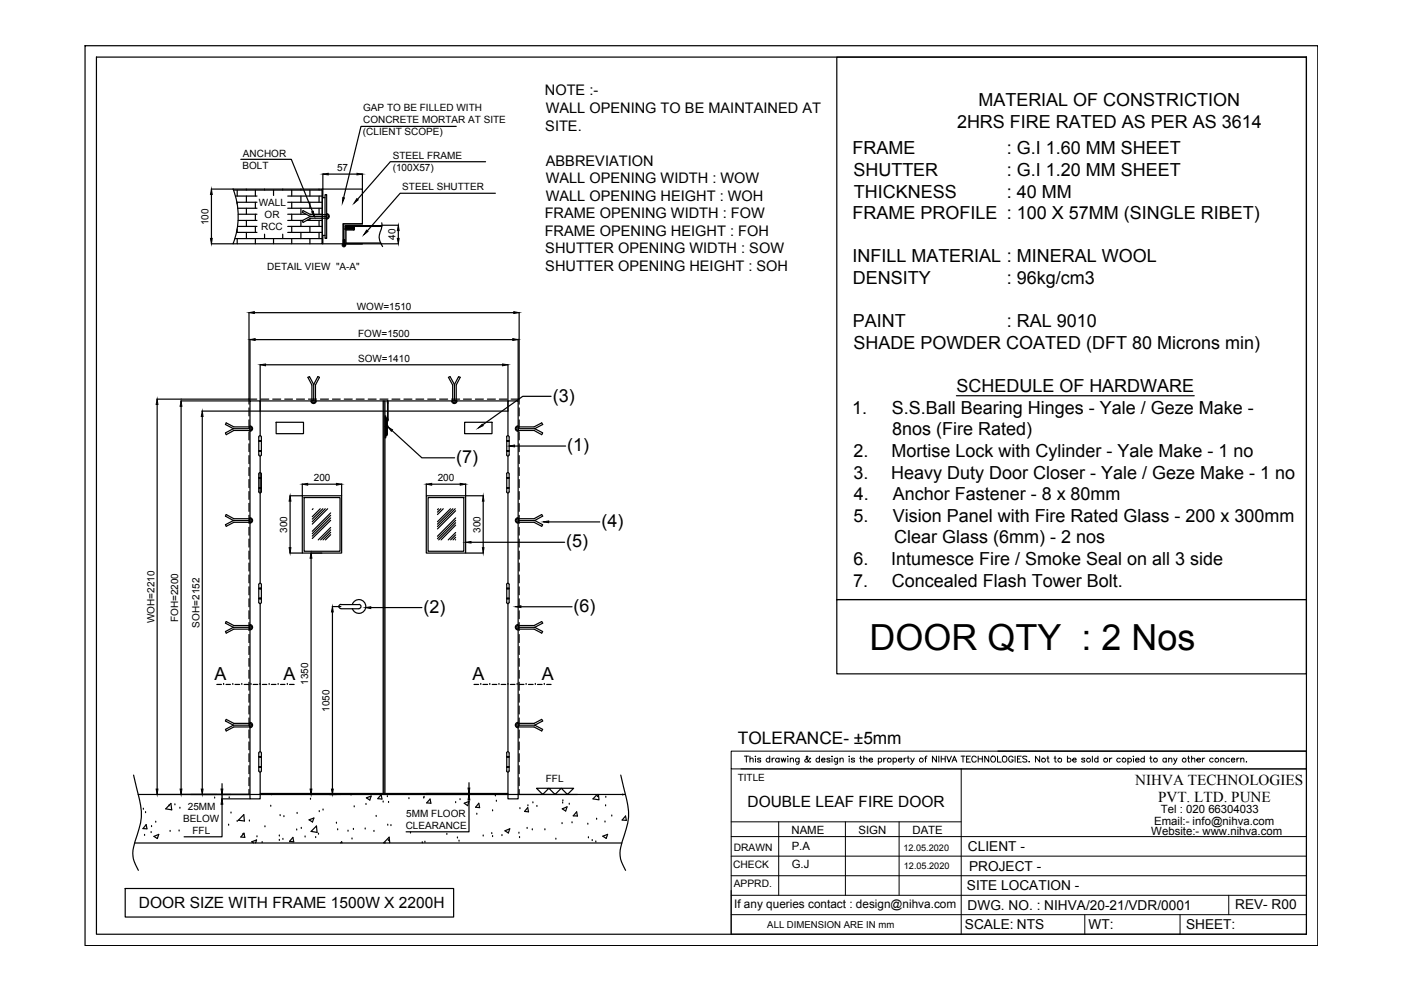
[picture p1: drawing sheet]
<svg xmlns="http://www.w3.org/2000/svg" width="297mm" height="210mm" viewBox="0 0 297 210" stroke-linecap="round" stroke-linejoin="round" font-family="sans-serif">
<!-- layer: 0 -->
<g fill="none" stroke="#000" stroke-width=".25">
<path d="M18 9.7h261.4v190.8h-261.4zM20.4 12.1h256.6v186h-256.6zM177.4 12.1h99.6v115h-99.6zM51.1 33.8h10.7l4.5 11M68.5 36.9v5h.4M69.6 36.9h6.1M76.8 36.9v3.2M96.7 26.8h-20.2l-3.6 15.1M103 34.3h-20.2l-7 7.9M44.8 40.1h4.6a16 16 0 0 1 0 11.6h-4.6M44.8 41.2v9.3M49.4 40.1h18.9v11.6h-18.9"/>
<path d="M49.5 40.3h18.8M49.8 50.6h18.5M50 41.6h4.5M50.2 49.3h4.3M50.2 42.9h4.3M50.3 40.3v1.3M50.3 42.9v.3M50.3 48.6v.7M50.3 50.6v1.1M50.4 48h4.1M50.4 44.2h4.1M50.5 45.4h4"/>
<path d="M50.5 46.7h4M52.2 40.1v.2M52.2 41.6v1.3M52.2 44.2v1.2M52.2 46.7v1.3M52.2 49.3v1.3M54.1 40.3v1.3M54.1 42.9v1.3M54.1 45.4v1.3M54.1 48v1.3M54.1 50.6v1.1M56.1 40.1v.2"/>
<path d="M56.1 49.7v.9M58 40.3v1.1M58 50.6v1.1M59.9 40.1v.2M59.9 49.7v.9M61 48h7.3M61 41.6h7.3M61 42.9h7.3M61 44.2h7.3M61 45.4h3.9M61 46.7h3.2M61 49.3h7.3"/>
<path d="M61.8 40.3v1.3M61.8 42.9v1.3M61.8 45.4v1.3M61.8 48v1.3M61.8 50.6v1.1M63.8 40.1v.2M63.8 41.6v1.3M63.8 44.2v1.2M63.8 46.7v1.3M63.8 49.3v1.3M64.3 44.7l1.6 .8h3.4v.8h-3.4l-1.6 .9-.2-.4 1.7-.9-1.7-.9zM65.1 46.7h3.2"/>
<path d="M65.7 40.3v1.3M65.7 42.9v1.3M65.7 45.8v.1M65.7 46.4v.3M65.7 48v1.3M65.7 50.6v1.1M65.7 45.4h2.6M65.8 45.9h3.5M67.6 40.1v.2M67.6 41.6v1.3M67.6 44.2v1.2M67.6 46.7v1.3"/>
<path d="M67.6 49.3v1.3M68.9 41.3h.4v9.2h-.4zM68.9 49.9h-.4v1.8M69.2 45.5a.4 .4 0 0 1 .4 .4 .4 .4 0 0 1-.4 .4M69.2 45.3a.57 .57 0 0 1 .6 .6 .57 .57 0 0 1-.6 .5M72.8 51.7v-.9h.1v.8v-.8h.3v.9M73.1 48.4l.1 .1M73.2 51.7h11.3M73.2 48v.4M73.2 48.7v3M73.2 47.8l-.1 .1M73.2 48.6l-.1 .1"/>
<path d="M73.2 47.8h7.8M73.2 48.6h1.7M73.3 48v.3M73.4 48h.1M73.4 48v.3h1.5M73.4 48.3h.1M73.4 48h7.5M73.4 48.3h1.5v.2h-1.7M73.4 48.3h1.5M74.9 48.6h.1M74.9 48.3v.3M75 48l.1 .2"/>
<path d="M75.1 48.7l-1.7 .1v2.7h7.3M75.1 48.2v.5M76.8 47.5v-7.4h-8.5v11.6h4.5M76.8 47.5h-4v4.2M80.9 47.2a2.89 2.89 0 0 1-.3 2 3 3 0 0 0 .5 3.1M81 47.8h3.5M84.5 48.9v1.6M105 41h-20.2l-6.9 7.9M52.8 66.3v19.4M53 71.9v13.1M53.9 66.3h55M54.1 72h54.6"/>
<path d="M55.2 77.3v9.9M56.3 77.3h50.3M107.7 77.3v9.9h-64.9M109.9 71.9v13.1M110.1 66.3v18.3M33.3 84.6h21.1M33.3 85.8v81.5M38.4 85h14.6M38.4 86.1v81.2M42.9 88.3v79M48 89.7l1.6 .8h3.4v.8h-3.4l-1.6 .9-.2-.4 1.7-.9-1.7-.9zM49.5 90.9h3.5"/>
<path d="M52.8 86.5v1.7M52.8 89v1.7M52.8 91.6v1.7M52.8 94.1v1.7M52.8 96.6v1.7M52.8 99.1v1.7M53 90.5a.4 .4 0 0 1 .4 .4 .4 .4 0 0 1-.4 .4M53 90.3a.57 .57 0 0 1 .6 .6 .57 .57 0 0 1-.6 .5M54.9 95.5h.5M54.9 95.7h.5M54.9 93.6h.5M54.9 93.4h.5"/>
<path d="M54.9 92.5l.4-.1 .1 .2v3.8l-.3 .3-.2-.3zM55 93.4v.2M55 95.5v.2M55.2 92.4v-7.4h-2.2v84.4h2.2v-5.7M55.2 93.4v.2M55.2 95.5v.2M55.2 96.7v27M55.2 85h52.5M55.3 84.6h1.7M57.8 84.6h1.7M58.5 89.5h5.8v2.4h-5.8zM60.4 84.6h1.6"/>
<path d="M62.9 84.6h1.7M65.3 80l.3-.2 .9 1.7 .9-1.7 .3 .2-.8 1.6v3.4h-.8v-3.4zM65.4 84.6h1.7M65.9 85a.57 .57 0 0 0 .6 .6 .57 .57 0 0 0 .6-.6M66.1 85a.4 .4 0 0 0 .4 .4 .4 .4 0 0 0 .4-.4M66.5 81.5v3.5M67.9 84.6h1.7M70.5 84.6h1.6M73 84.6h1.7M75.5 84.6h1.7M78.1 84.6h1.7M80.6 84.6h1.7"/>
<path d="M81.2 85v83.2M81.4 85v83.2M81.6 90.5v-2.3h.2v2.3v-1.9h.2v1.9M81.6 85v83.2M82 88.8l.3 .1h-.2v1.4M82.1 90.2l.2 .1v.4l-.2 .1-.1 1.3M82.1 89.2h.2h-.2M82.1 85h.2v.5h-.2zM82.2 88.9v-3.4l.1 3.4M82.2 88.9v.3M82.3 88.9v.3M83.1 91.3l6.4 5.8h6.9"/>
<path d="M83.1 84.6h1.7M85.6 84.6h1.7M88.2 84.6h1.6M90.7 84.6h1.7M93.2 84.6h1.7M95.1 80l.3-.2 1 1.7 .8-1.7 .4 .2-.9 1.6v3.4h-.7v-3.4zM95.8 85a.57 .57 0 0 0 .5 .6 .57 .57 0 0 0 .6-.6M95.8 84.6h1.7M95.9 85a.4 .4 0 0 0 .4 .4 .4 .4 0 0 0 .4-.4M96.4 81.5v3.5M98.3 84.6h1.6M98.5 89.5h5.8v2.4h-5.8z"/>
<path d="M100.8 84.6h1.7M103.3 84.6h1.7M105.9 84.6h1.6M107.4 92.6l.3-.2 .2 .2 .1 3.8-.3 .3-.3-.3M107.4 95.5h.6M107.4 95.7h.6M107.4 93.6h.6M107.4 93.4h.6M107.4 92.7v3.7M107.6 93.4v.2M107.6 95.5v.2M107.7 92.4v-7.4h2.2v84.4h-2.2v-5.7"/>
<path d="M107.7 93.4v.2M107.7 95.5v.2M107.7 96.7v3.5M107.8 93.4v.2M107.8 95.5v.2M108.4 84.6h1.7v1.1M109.1 94.6h10.8M109.8 90.5a.4 .4 0 0 0-.4 .4 .4 .4 0 0 0 .4 .4M109.8 90.3a.57 .57 0 0 0-.5 .6 .57 .57 0 0 0 .5 .5M109.9 90.5h3.3l1.7-.8 .2 .3-1.7 .9 1.7 .9-.2 .4-1.7-.9h-3.3zM109.9 90.9h3.5M110.1 86.5v1.7"/>
<path d="M110.1 89v1.7M110.1 91.6v1.7M110.1 94.1v1.7M110.1 96.6v1.7M110.1 99.1v1.7M116.8 84h-6l-8.5 6.1M202.8 83.9h50.4M48 109.1l1.6 .9h3.4v.7h-3.4l-1.6 .9-.2-.3 1.7-.9-1.7-1zM49.5 110.4h3.5M52.8 101.7v1.7M52.8 104.2v1.7M52.8 106.7v1.7"/>
<path d="M52.8 109.3v1.7M52.8 111.8v1.7M52.8 114.3v1.7M52.8 116.8v1.7M52.8 119.4v1.7M53 109.9a.4 .4 0 0 1 .4 .4 .4 .4 0 0 1-.4 .4M53 109.8a.57 .57 0 0 1 .6 .5 .57 .57 0 0 1-.6 .6M54.9 103.4h.5M54.9 103.5h.5M54.9 101.4h.5M54.9 101.3h.5M54.9 100.3l.4-.1 .1 .3v3.7l-.3 .3-.2-.2z"/>
<path d="M55 101.3v.1M55 103.4v.1M55.2 101.3v.1M55.2 103.4v.1M61.5 117.3h2.6M61.5 105.1h2.6M61.5 106.3v9.8M64.1 105.1h8.3v12.2h-8.3zM64.1 102.6v2.5M64.5 105.5h7.6v11.4h-7.6zM65.2 102.7h6.1M65.9 117.3h2.3"/>
<path d="M66 118.4v48.9M66.4 107.9l-.2 .1M67.9 107.9l-1.7 1.7M68.5 107.9l-2.3 2.2M69 107.9l-2.8 2.7M69.5 107.9l-3.3 3.2M70.1 108.8l-3.9 3.8M70.1 111.8l-2.6 2.7M70.1 109.3l-3.9 3.9M70.1 112.4l-2.1 2.1M70.1 109.8l-3.9 3.9M70.1 112.9l-1.6 1.6"/>
<path d="M70.1 110.3l-3.9 3.9M70.1 113.4l-1.1 1.1M72.4 102.6v2.5M90.4 105.1h8.3v12.2h-8.3zM90.4 102.6v2.5M90.8 105.5h7.5v11.4h-7.5zM91.5 102.7h6.1M93 107.9l-.2 .2M93.5 107.9l-.7 .7M94 107.9l-1.2 1.2M95.5 107.9l-2.7 2.7M96 107.9l-3.2 3.2"/>
<path d="M96.5 107.9l-3.7 3.7M96.6 109.8l-3.8 3.9M96.6 112.9l-1.6 1.6M96.6 110.3l-3.8 3.9M96.6 113.4l-1.1 1.1M96.6 110.8l-3.6 3.7M96.6 113.9l-.5 .6M96.6 108.3l-3.8 3.8M96.6 111.3l-3.1 3.2M96.6 114.4v.1M98.7 102.6v2.5M98.8 117.3h3.7"/>
<path d="M98.8 105.1h3.7M99.9 115h19.8M102.4 106.3v9.8M107.4 100.5l.3-.3 .2 .3 .1 3.8-.3 .2-.3-.3M107.4 103.4h.6M107.4 103.5h.6M107.4 101.4h.6M107.4 101.3h.6M107.4 100.5v3.8M107.6 101.3v.1M107.6 103.4v.1M107.7 101.3v.1"/>
<path d="M107.7 103.4v.1M107.7 104.6v19.1M107.8 101.3v.1M107.8 103.4v.1M109.8 109.9a.4 .4 0 0 0-.4 .4 .4 .4 0 0 0 .4 .4M109.8 109.8a.57 .57 0 0 0-.5 .5 .57 .57 0 0 0 .5 .6M109.9 110h3.3l1.7-.9 .2 .3-1.7 1 1.7 .9-.2 .3-1.7-.9h-3.3zM109.9 110.4h3.5M110.1 101.7v1.7M110.1 104.2v1.7M110.1 106.7v1.7M110.1 109.3v1.7"/>
<path d="M110.1 111.8v1.7M110.1 114.3v1.7M110.1 116.8v1.7M110.1 119.4v1.7M116.3 110.7h10.9M48 131.8l1.6 .8h3.4v.8h-3.4l-1.6 .8-.2-.3 1.7-.9-1.7-.9zM49.5 133h3.5M52.8 121.9v1.7M52.8 124.4v1.7M52.8 127v1.7M52.8 129.5v1.7M52.8 132v1.7"/>
<path d="M52.8 134.5v1.7M52.8 137.1v1.7M52.8 139.6v1.7M53 132.6a.4 .4 0 0 1 .4 .4 .4 .4 0 0 1-.4 .4M53 132.4a.57 .57 0 0 1 .6 .6 .57 .57 0 0 1-.6 .6M54.9 123.9l.2-.2 .3 .2M54.9 127.7l.2 .3 .3-.3M54.9 124v3.7M54.9 126.8h.5M54.9 127h.5M54.9 124.8h.5M54.9 124.7h.5"/>
<path d="M55 124.7v.1M55 126.8v.2M55.2 124.7v.1M55.2 126.8v.2M55.2 128v31.4M55.4 124v3.7M70.4 128.6h1.9M70.5 129.8v37.5M72.3 129a.42 .42 0 0 1-.5-.4 .42 .42 0 0 1 .5-.4l3.8-.1a.44 .44 0 0 1 .4 .5 .44 .44 0 0 1-.4 .4M72.3 129.1h3.8M74.7 128.1a1.46 1.46 0 0 1 2.3-.7 1.46 1.46 0 0 1 0 2.4 1.46 1.46 0 0 1-2.3-.8M78.6 128.8h10.9"/>
<path d="M107.4 123.9l.3-.2 .2 .2M107.4 127.7l.3 .3 .2-.3M107.4 126.8h.6M107.4 127h.6M107.4 124.8h.6M107.4 124.7h.6M107.4 124v3.7M107.6 124.7v.1M107.6 126.8v.2M107.7 124.7v.1M107.7 126.8v.2M107.7 128v31.4"/>
<path d="M107.8 124.7v.1M107.8 126.8v.2M108 124v3.7M109.8 132.6a.4 .4 0 0 0-.4 .4 .4 .4 0 0 0 .4 .4M109.8 132.4a.57 .57 0 0 0-.5 .6 .57 .57 0 0 0 .5 .6M109.9 132.6h3.3l1.7-.8 .2 .3-1.7 .9 1.7 .9-.2 .3-1.7-.8h-3.3zM109.9 133h3.5M110.1 121.9v1.7M110.1 124.4v1.7M110.1 127v1.7M110.1 129.5v1.7M110.1 132v1.7"/>
<path d="M110.1 134.5v1.7M110.1 137.1v1.7M110.1 139.6v1.7M110.4 128.7h10.9M177.4 127.1h99.6v15.8h-99.6zM46 145.1h.9M47.4 145.1h.1M47.9 145.1h1M48 152.5l1.6 .9h3.4v.7h-3.4l-1.6 .9-.2-.4 1.7-.8-1.7-.9zM49.4 145.1h.1M49.5 153.8h3.5M49.8 145.1h1"/>
<path d="M51.3 145.1h.1M51.8 145.1h.9M52.8 142.1v1.7M52.8 144.7v1.6M52.8 147.2v1.7M52.8 149.7v1.7M52.8 152.2v1.7M52.8 154.8v1.7M52.8 157.3v1.7M52.8 159.8v1.7M53 153.3a.4 .4 0 0 1 .4 .4 .4 .4 0 0 1-.4 .4M53 153.2a.57 .57 0 0 1 .6 .5 .57 .57 0 0 1-.6 .6"/>
<path d="M53.2 145.1h.1M53.7 145.1h1M54.9 159.7l.2-.3 .3 .3M54.9 159.7v3.7M55.1 145.1h.1M55.4 159.7v3.7M55.6 145.1h1M57.1 145.1h.1M57.5 145.1h1M59 145.1h.1M59.5 145.1h.9M60.9 145.1h.1"/>
<path d="M61.4 145.1h1M100.5 145.1h1M101.9 145.1h.1M102.4 145.1h1M103.8 145.1h.1M104.4 145.1h.9M105.8 145.1h.1M106.3 145.1h.9M107.4 159.7l.3-.3 .2 .3M107.4 159.7v3.7M107.7 145.1h.1M108 159.7v3.7"/>
<path d="M108.2 145.1h1M109.6 145.1h.1M109.8 153.3a.4 .4 0 0 0-.4 .4 .4 .4 0 0 0 .4 .4M109.8 153.2a.57 .57 0 0 0-.5 .5 .57 .57 0 0 0 .5 .6M109.9 153.4h3.3l1.7-.9 .2 .4-1.7 .9 1.7 .8-.2 .4-1.7-.9h-3.3zM109.9 153.8h3.5M110.1 142.1v1.7M110.1 144.7v1.6M110.1 147.2v1.7M110.1 149.7v1.7M110.1 152.2v1.7M110.1 154.8v1.7"/>
<path d="M110.1 157.3v1.7M110.1 159.8v1.7M110.1 145.1h1M111.5 145.1h.1M112.1 145.1h.9M113.5 145.1h.1M114 145.1h.9M115.4 145.1h.1M115.9 145.1h.9M211.6 159.3h65.4M28.3 164.3l.6 2.6a19.9 19.9 0 0 1 1.1 6.4l-.2 1.2-1.1 3.8a6.4 6.4 0 0 0 .6 6.2M28.5 178.7h103.3"/>
<path d="M29.3 168.4h103.3M30.4 171.6h.1M30.6 177.1h.1M30.9 172.3h.1M31 174.8l.2 .9h-.9zM32 176.5h.1M32.1 175.3h.1M32.6 177.3l1.1-.4-.3 .9zM33 174.3h.1M35.9 170.9h.1M36.1 176.3h.1M36.2 170.3l.2 1.4-1.3-.2z"/>
<path d="M37.1 170.6h.1M38 176.2h.1M38.1 171.4h.1M45.5 169.2h.1M47 169.4h6M47.1 170.5v6.9h-8.1M47.1 166.2v1.1M47.1 168.4v1M48.5 175h.1M48.6 169.2h.1M49 172.4h.1M50.3 174.2h.1"/>
<path d="M51.5 176.9h.1M51.7 172.7l.1 1.4-1.3-.2zM51.7 176.7l.2 .8h-.8zM52.8 162.3v1.7M52.8 164.9v1.7M52.8 167.4v1M52.9 174.1h.1M53.8 178.7l-.4-.2 1-.4-.2 .6M54.5 177.4h.1M54.9 163.4l.2 .3 .3-.3M54.9 162.6h.5M54.9 162.7h.5"/>
<path d="M54.9 160.5h.5M54.9 160.4h.5M55 160.4v.1M55 162.6v.1M55.2 168.2h52.5M55.2 160.4v.1M55.2 162.6v.1M55.6 178.6h.1M56.2 175.3h.1M57.4 170.9h.1M57.6 168.4h.1M59.2 178.2h.1"/>
<path d="M59.2 177.2h.1M59.4 172.9h.1M60 178h.1M60.2 173.1h.1M62.1 177.5l.2 1-.9-.1zM62.9 176h.1M63 172.5h.1M63.9 175.6h.1M64.7 177.5h.1M65.5 173.8l1-.4-.2 .9zM65.8 169.5h.1M66 176.3l1.1-1.2 .1 1.4z"/>
<path d="M66.9 177.6h.1M67.5 176.9h.1M67.7 172.1h.1M68.5 171.7h.1M69.8 168.4h.8M71.3 174.5h.1M71.6 175.9h.1M72.2 178.7l.2-.2 .1 .2M73.8 176.2h.1M74.4 168.6h.1M74.6 177.9h.1M74.9 175.9h.1"/>
<path d="M75.1 171.1h.1M77.4 175.8h.1M77.6 170.6h.1M77.7 169.2l1-.4-.3 .8zM79.3 176.3h.1M79.8 173.1h.1M80.8 168.5l.2 .9-.9-.1zM81.2 170.1h.1M81.7 178.7h-.3l1.1-1.2 .1 1.2M82.1 168.9h.1M82.2 175h.1M82.3 178.2h.1"/>
<path d="M82.4 170.1h.1M82.9 175h.1M86.7 169.3h.1M87 176.6h.1M89.5 178.7h.1M89.8 169.2h.1M89.9 169h.1M90.1 178.6h.1M91.2 169.4l.2 .9-.9-.1zM94.7 176.9h.1M96.6 170.2h.1M97 177.7h.1"/>
<path d="M97.3 178.4h.1M97.5 169.5h.1M98.4 170.3l1-.4-.3 .9zM99.4 169.6v6.8h-13.3M99.4 165.9v1.2M99.4 168.2v.2M101.1 172.6h.1M101.5 170.3l.2 .9h-.9zM102.4 177.2h.1M104.3 176.7h.1M104.4 171.9h.1M104.4 177.4h.1"/>
<path d="M105 168.7h.1M105.2 169.9h.1M106.4 177.2h.1M107.1 176.1l1-.4-.3 .9zM107.4 163.4l.3 .3 .2-.3M107.4 162.6h.6M107.4 162.7h.6M107.4 160.5h.6M107.4 160.4h.6M107.6 160.4v.1M107.6 162.6v.1M107.7 160.4v.1"/>
<path d="M107.7 162.6v.1M107.8 160.4v.1M107.8 162.6v.1M110 176.7h.1M110.1 162.3v1.7M110.1 164.9v1.7M110.1 167.4v1M110.2 177.6h.1M110.2 171.5h.1M111.8 175.6h.1M111.9 171.2l.2 .9-.9-.1zM111.9 170.9h.1"/>
<path d="M112.9 175.9h.1M113 170.2h.1M113.7 167.1h2.7l-1.3 1.3zM113.8 171h.1M115.5 175.9h.1M116.4 167.1h2.6l-1.3 1.3zM117.9 177.9h.1M119 167.1h2.6l-1.3 1.3zM119.2 174.6h.1M119.2 171.5l1-.4-.3 .9zM119.3 170.3h.1M119.3 169.8h.1"/>
<path d="M120.7 170.5h.1M121.3 174.5h.1M122.3 172.1l.1 .9h-.9zM124.6 174.8h.1M124.8 177.6h.1M125.6 178.2h.1M126.3 178.5h.1M126.5 173.7h.1M126.6 168.4l-.9 1 1.3 .2-.1-1.2M126.7 168.9h.1M127.8 177.3l1-.4-.3 .9zM128.3 174.3h.1"/>
<path d="M128.4 170.9h.1M128.4 169h.1M129.7 173h.1M131.6 164.3l.6 2.6a19.9 19.9 0 0 1 1.1 6.4l-.2 1.2-1.1 3.8a6.4 6.4 0 0 0 .6 6.2M132 168.6h.1M132.6 173l.2 .9h-.9zM26.5 188.4h69.7v6h-69.7z"/>
<circle cx="72.9" cy="52" r=".36"/>
<circle cx="72.9" cy="52" r=".15"/>
</g>
<g fill="#000" stroke="#000" stroke-width=".21">
<path d="M68.5 36.9l1.1-.2v.4zM75.7 36.7l1.1 .2-1.1 .2zM44.6 50.5h.4l-.2 1.2zM44.8 40.1l.2 1.1h-.4zM66.1 44.9l.3-.1 .3 1.1zM72.7 41.9l.3 .1-.4 1zM75.6 42.1l.3 .3-.8 .7zM77.7 48.8l.3 .3-.9 .7zM84.2 50.5h.4l-.1 1.2zM84.5 47.8l.1 1.1h-.4zM52.8 66.3l1.1-.2v.4zM53 72l1.1-.2v.4z"/>
<path d="M55.2 77.3l1.1-.1v.4zM106.6 77.2l1.1 .1-1.1 .3zM108.7 71.8l1.2 .2-1.2 .2zM108.9 66.1l1.2 .2-1.2 .2zM33.3 84.6l.2 1.2h-.4zM38.4 85l.2 1.1h-.4zM42.9 87.2l.2 1.1h-.4zM82.3 90.5l.9 .6-.2 .3zM101.4 90.8l.8-.8 .2 .3zM108 94.6l1.1-.2v.3zM61.3 116.1h.4l-.2 1.2zM61.5 105.1l.2 1.2h-.4z"/>
<path d="M64.1 102.7l1.1-.2v.4zM66 117.3l.1 1.1h-.4zM71.3 102.5l1.1 .2-1.1 .2zM90.4 102.7l1.1-.2v.4zM97.6 102.5l1.1 .2-1.1 .2zM98.7 115l1.2-.2v.3zM102.3 116.1h.3l-.2 1.2zM102.4 105.1l.2 1.2h-.3zM115.2 110.7l1.1-.3v.4zM70.5 128.6l.2 1.2h-.4zM77.5 128.8l1.1-.1v.3zM109.3 128.7l1.1-.3v.4z"/>
<path d="M33.1 167.3h.4l-.2 1.1zM38.2 167.3h.4l-.2 1.1zM42.7 167.3h.4l-.2 1.1zM46.9 167.3h.3l-.1 1.1zM47.1 169.4l.1 1.1h-.3zM65.7 167.3h.4l-.1 1.1zM70.3 167.3h.4l-.2 1.1zM99.2 167.1h.4l-.2 1.1zM99.4 168.4l.2 1.2h-.4z"/>
</g>
<g fill="none" stroke="#000" stroke-width=".21">
<path d="M155 159.3h122v3.7h-122zM277 159.3v38.8h-122v-35.1M155 177.4h122M155 174.2h48.8M157.1 163h119.9M157.8 160.3h.9M158.2 160.3v1.3M159 161l.2-.2h.4l.1 .8M159 160.3v1.3M160.1 160.4h.1zM160.2 160.8v.8M161.3 160.9l-.3-.2-.4 .2 .2 .2 .4 .1v.3l-.3 .1-.3-.2"/>
<path d="M163.2 160.9a.42 .42 0 0 0-.6-.1 .42 .42 0 0 0 0 .7 .42 .42 0 0 0 .6-.1M163.2 160.3v1.3M163.7 160.7v.9M164.2 160.7l-.3 .1-.2 .3M165.1 174.2v15.6M165.2 160.9a.42 .42 0 0 0-.6-.1 .42 .42 0 0 0 0 .7 .42 .42 0 0 0 .6-.1M165.2 160.7v.9M165.6 160.7l.3 .9 .2-.9 .3 .9 .2-.9M167 160.4h.1zM167 160.8v.8M167.6 161l.1-.2h.4l.1 .8M167.6 160.7v.9"/>
<path d="M169.4 160.7l-.1 1.2-.1 .2-.4-.1M169.4 160.9a.42 .42 0 0 0-.6-.1 .42 .42 0 0 0 0 .7 .42 .42 0 0 0 .6-.1M171.9 160.9l-.2-.2a.85 .85 0 0 1-1 .8l-.1-.3 .7-.6-.2-.3-.2 .2 .2 .5 .4 .5h.4M173.7 160.9a.41 .41 0 0 0-.6 0 .41 .41 0 0 0 0 .6 .41 .41 0 0 0 .6-.1M173.7 160.3v1.3M174.2 161.1h.7v-.1a.4 .4 0 0 0-.6-.1 .4 .4 0 0 0 0 .6 .4 .4 0 0 0 .6-.1M176 160.9l-.3-.2-.4 .2 .2 .2 .4 .1v.3l-.3 .1-.3-.2M176.4 160.3v.1zM176.4 160.8v.8M177.6 160.7l-.1 1.2-.2 .2-.3-.1M177.6 160.9a.41 .41 0 0 0-.6 0 .41 .41 0 0 0 0 .6 .41 .41 0 0 0 .6-.1M178.1 161l.2-.2h.4l.1 .8"/>
<path d="M178.1 160.7v.9M179.2 174.2v15.6M180 160.3v.1zM180 160.8v.8M181.2 160.9l-.3-.2-.3 .1v.2l.4 .2 .2 .2-.3 .2-.4-.2M182.2 160.7h.5M182.5 160.3v1.2l.3 .1M183.1 161l.2-.2h.5v.8M183.1 160.3v1.3M184.2 161.1h.8l-.1-.3a.43 .43 0 0 0-.6 .1 .43 .43 0 0 0 .1 .6 .43 .43 0 0 0 .6-.1M186.2 160.9a.41 .41 0 0 1 .6 0 .41 .41 0 0 1 0 .6 .41 .41 0 0 1-.6-.1M186.2 160.7v1.4"/>
<path d="M187.4 160.7v.9M187.9 160.7l-.3 .1-.2 .3M189.4 160.9a.42 .42 0 0 1 .6-.1 .42 .42 0 0 1 0 .7 .42 .42 0 0 1-.6-.1M189.4 160.7v1.4M190.5 161.1h.7v-.1a.4 .4 0 0 0-.6-.1 .4 .4 0 0 0 0 .6 .4 .4 0 0 0 .6-.1M190.6 174.2v15.6M191.7 160.7v.9M192.2 160.7l-.3 .1-.2 .3M192.4 160.7h.4M192.5 160.3v1l.3 .3M193.1 160.7l.4 .9 .3-.9M193.5 161.6l-.5 .5"/>
<path d="M196 160.7h.5M196.6 160.3l-.4 .2v1.1M198.5 160.3v1.3l-.8-1.3v1.3M199.1 160.3v1.3M199.6 160.3v1.3M199.6 160.9h.8M200.4 160.3v1.3M200.7 160.3l.5 1.3 .5-1.3M201.8 161.6l.6-1.3 .5 1.3M202.1 161.2h.5M203.8 160.3h.8M203.8 163v35.1"/>
<path d="M204.2 160.3v1.3M204.9 160.9h.5M205.7 160.3h-.8v1.3h.8M207 160.6a.48 .48 0 0 0-.6-.3 .48 .48 0 0 0-.4 .5v.3a.48 .48 0 0 0 .4 .5 .48 .48 0 0 0 .6-.3M207.4 160.9h.9M207.4 160.3v1.3M208.3 160.3v1.3M209.6 160.3v1.3l-.8-1.3v1.3M210.2 160.5l.2-.2a.6 .6 0 0 1 .7 .7 .6 .6 0 0 1-.9 .4l-.1-.3zM211.5 160.3v1.3h.8M212.6 160.5l.1-.1a.6 .6 0 0 1 .8 .6 .6 .6 0 0 1-.9 .4zM214.8 160.6a.48 .48 0 0 0-.5-.3 .48 .48 0 0 0-.4 .5v.3a.47 .47 0 0 0 .4 .5 .47 .47 0 0 0 .5-.5h-.3"/>
<path d="M215.2 160.3v1.3M215.7 160.9h.5M216.5 160.3h-.8v1.3h.8M217.7 160.5l-.3-.2-.6 .2 .2 .3 .6 .2 .1 .2v.2l-.3 .2-.6-.2M218.2 161.5v.1zM220.4 160.3v1.3l-.9-1.3v1.3M222 160.7h.4M222.2 160.3v1.2l.3 .1M223.5 160.7h.4M223.7 160.3v1.2l.3 .1M226.3 160.9a.42 .42 0 0 1 .6-.1 .42 .42 0 0 1 0 .7 .42 .42 0 0 1-.6-.1M226.3 160.3v1.3"/>
<path d="M227.4 161.1h.8l-.2-.3a.43 .43 0 0 0-.5 .1 .43 .43 0 0 0 .1 .6 .43 .43 0 0 0 .6-.1M230 160.9l-.3-.2-.4 .2 .7 .3v.3l-.4 .1-.3-.2M231.6 160.3v1.3M232.8 160.9a.41 .41 0 0 0-.6 0 .41 .41 0 0 0 0 .6 .41 .41 0 0 0 .6-.1M232.8 160.3v1.3M235.2 160.7v.9M235.8 160.7l-.3 .1-.3 .3M237.5 160.9a.42 .42 0 0 0-.6-.1 .42 .42 0 0 0 0 .7 .42 .42 0 0 0 .6-.1M239.1 160.9a.42 .42 0 0 1 .7-.1 .42 .42 0 0 1 0 .7 .42 .42 0 0 1-.7-.1M239.1 160.7v1.4M240.2 160.4h.2zM240.3 160.8v.8"/>
<path d="M240.7 161.1h.8l-.1-.3a.43 .43 0 0 0-.6 .1 .43 .43 0 0 0 .1 .6 .43 .43 0 0 0 .6-.1M242.6 160.9a.42 .42 0 0 0-.6-.1 .42 .42 0 0 0 0 .7 .42 .42 0 0 0 .6-.1M242.6 160.3v1.3M243.8 160.7h.4M244 160.3v1.2l.3 .1M247.3 160.9a.41 .41 0 0 0-.6 0 .41 .41 0 0 0 0 .6 .41 .41 0 0 0 .6-.1M247.3 160.7v.9M247.8 161l.1-.2h.5l.1 .8M247.8 160.7v.9M248.8 160.7l.4 .9 .4-.9M249.2 161.6l-.4 .5M251.8 160.7h.4"/>
<path d="M252 160.3v1.2l.3 .1M252.6 161l.2-.2h.5v.8M252.6 160.3v1.3M253.7 161.1h.8v-.2a.42 .42 0 0 0-.6 0 .42 .42 0 0 0 0 .6 .42 .42 0 0 0 .6-.1M254.9 160.7v.9M255.4 160.7l-.3 .1-.2 .3M257.2 160.9a.42 .42 0 0 0-.6-.1 .42 .42 0 0 0 0 .7 .42 .42 0 0 0 .6-.1M258.8 161l.2-.2h.5v.8M258.8 160.7v.9M260.7 160.9a.42 .42 0 0 0-.6-.1 .42 .42 0 0 0 0 .7 .42 .42 0 0 0 .6-.1M261.1 161.1h.7v-.1a.4 .4 0 0 0-.6-.1 .4 .4 0 0 0 0 .6 .4 .4 0 0 0 .6-.1M262.3 160.7v.9"/>
<path d="M262.7 160.7l-.3 .1-.1 .3M263.1 161l.1-.2h.5v.8M263.1 160.7v.9M264.3 161.5v.1zM155 189.8h122M155 185.7h122M155 181.5h122M155 193.9h122M230 193.9v4.2M250.2 193.9v4.2M260.5 189.8v4.1"/>
<circle cx="188.6" cy="161.2" r=".43"/>
<circle cx="195.3" cy="161.2" r=".43"/>
<circle cx="221.2" cy="161.2" r=".43"/>
<circle cx="224.7" cy="161.2" r=".43"/>
<circle cx="230.8" cy="161.2" r=".43"/>
<circle cx="234.4" cy="161.2" r=".44"/>
<circle cx="238.3" cy="161.2" r=".43"/>
<circle cx="245" cy="161.2" r=".43"/>
<circle cx="251.1" cy="161.2" r=".43"/>
<circle cx="258" cy="161.2" r=".43"/>
</g>
<text font-size="7.6" x="184.4" y="137.8">DOOR QTY : 2 Nos</text>
<g font-size="3.8">
<text x="207.4" y="22.5">MATERIAL OF CONSTRICTION</text>
<text x="202.9" y="27.1">2HRS FIRE RATED AS PER AS 3614</text>
<text x="180.8" y="32.7">FRAME</text>
<text x="213.5" y="32.7">: G.I 1.60 MM SHEET</text>
<text x="180.9" y="37.3">SHUTTER</text>
<text x="181" y="41.9">THICKNESS</text>
<text x="213.5" y="37.3">: G.I 1.20 MM SHEET</text>
<text x="213.5" y="41.9">: 40 MM</text>
<text x="180.8" y="46.5">FRAME PROFILE : 100 X 57MM (SINGLE RIBET)</text>
<text x="180.7" y="55.6">INFILL MATERIAL : MINERAL WOOL</text>
<text x="180.8" y="60.2">DENSITY</text>
<text x="213.5" y="60.2">: 96kg/cm3</text>
<text x="180.8" y="69.3">PAINT</text>
<text x="213.5" y="69.3">: RAL 9010</text>
<text x="180.9" y="74">SHADE POWDER COATED (DFT 80 Microns min)</text>
<text x="202.8" y="83.1">SCHEDULE OF HARDWARE</text>
<text x="117.2" y="85.2">(3)</text>
<text x="180.7" y="87.7">1.</text>
<text x="189.1" y="87.7">S.S.Ball Bearing Hinges - Yale / Geze Make -</text>
<text x="120.3" y="95.7">(1)</text>
<text x="189.1" y="92.3">8nos (Fire Rated)</text>
<text x="96.7" y="98.2">(7)</text>
<text x="180.9" y="101.5">3.</text>
<text x="181" y="96.9">2.</text>
<text x="189" y="101.5">Heavy Duty Door Closer - Yale / Geze Make - 1 no</text>
<text x="189" y="96.9">Mortise Lock with Cylinder - Yale Make - 1 no</text>
<text x="181.1" y="106">4.</text>
<text x="189.3" y="106">Anchor Fastener - 8 x 80mm</text>
<text x="127.5" y="111.8">(4)</text>
<text x="180.9" y="110.6">5.</text>
<text x="189.3" y="110.6">Vision Panel with Fire Rated Glass - 200 x 300mm</text>
<text x="120.1" y="116.1">(5)</text>
<text x="180.9" y="119.8">6.</text>
<text x="188.9" y="119.8">Intumesce Fire / Smoke Seal on all 3 side</text>
<text x="189.6" y="115.2">Clear Glass (6mm) - 2 nos</text>
<text x="180.9" y="124.4">7.</text>
<text x="189.1" y="124.4">Concealed Flash Tower Bolt.</text>
<text x="89.8" y="130">(2)</text>
<text x="121.6" y="129.8">(6)</text>
<text x="45.5" y="144.3">A</text>
<text x="60.1" y="144.3">A</text>
<text x="100.2" y="144.3">A</text>
<text x="114.9" y="144.3">A</text>
</g>
<text font-size="3.7" x="156.5" y="157.6">TOLERANCE- ±5mm</text>
<g font-size="3.3">
<text x="158.5" y="171">DOUBLE LEAF FIRE DOOR</text>
<text x="29.5" y="192.5">DOOR SIZE WITH FRAME 1500W X 2200H</text>
</g>
<g font-size="3.2">
<text x="240.7" y="166.4">NIHVA TECHNOLOGIES</text>
<text x="245.5" y="170">PVT. LTD. PUNE</text>
</g>
<g font-size="3.1">
<text x="115.5" y="20.2">NOTE :-</text>
<text x="115.7" y="24">WALL OPENING TO BE MAINTAINED AT</text>
<text x="115.6" y="27.7">SITE.</text>
<text x="115.7" y="35.1">ABBREVIATION</text>
<text x="115.7" y="38.8">WALL OPENING WIDTH : WOW</text>
<text x="115.5" y="46.2">FRAME OPENING WIDTH : FOW</text>
<text x="115.7" y="42.5">WALL OPENING HEIGHT : WOH</text>
<text x="115.5" y="50">FRAME OPENING HEIGHT : FOH</text>
<text x="115.6" y="53.7">SHUTTER OPENING WIDTH : SOW</text>
<text x="115.6" y="57.4">SHUTTER OPENING HEIGHT : SOH</text>
</g>
<g font-size="2.9">
<text x="205.2" y="180.5">CLIENT -</text>
<text x="205.5" y="184.6">PROJECT -</text>
<text x="205" y="188.7">SITE LOCATION -</text>
<text x="204.6" y="197">SCALE: NTS</text>
<text x="205.1" y="192.9">DWG. NO. : NIHVA/20-21/VDR/0001</text>
<text x="230.8" y="197">WT:</text>
<text x="251.5" y="197">SHEET:</text>
<text x="261.9" y="192.8">REV- R00</text>
</g>
<text font-size="2.5" x="155.7" y="192.6">If any queries contact : design@nihva.com</text>
<g font-size="2.4">
<text x="246.1" y="172.4">Tel : 020 66304033</text>
<text x="167.8" y="176.7">NAME</text>
<text x="182" y="176.7">SIGN</text>
<text x="193.5" y="176.7">DATE</text>
<text x="244.1" y="177.1">Website:- www.nihva.com</text>
<text x="244.7" y="174.9">Email:- info@nihva.com</text>
<text x="167.9" y="184.1">G.J</text>
<text x="167.9" y="180.3">P.A</text>
</g>
<g font-size="2.2">
<text x="155.4" y="184">CHECK</text>
<text x="155.6" y="180.3">DRAWN</text>
<text x="155.6" y="188.1">APPRD.</text>
</g>
<g font-size="2.1">
<text x="77" y="23.6">GAP TO BE FILLED WITH</text>
<text x="77" y="28.7">(CLIENT SCOPE)</text>
<text x="77" y="26.1">CONCRETE MORTAR AT SITE</text>
<text x="51.4" y="35.9">BOLT</text>
<text x="51.5" y="33.3">ANCHOR</text>
<text x="83.3" y="33.7">STEEL FRAME</text>
<text x="71.5" y="36.3">57</text>
<text x="83.3" y="36.3">(100X57)</text>
<text x="85.3" y="40.3">STEEL SHUTTER</text>
<text x="44.2" y="47.8" transform="rotate(-90 44.2 47.8)">100</text>
<text x="54.9" y="43.7">WALL</text>
<text x="56.1" y="46.3">OR</text>
<text x="55.4" y="48.9">RCC</text>
<text x="83.9" y="50.9" transform="rotate(-90 83.9 50.9)">40</text>
<text x="56.6" y="57.3">DETAIL VIEW &quot;A-A&quot;</text>
<text x="75.6" y="65.7">WOW=1510</text>
<text x="75.9" y="71.4">FOW=1500</text>
<text x="75.9" y="76.8">SOW=1410</text>
<text x="66.5" y="102.1">200</text>
<text x="92.8" y="102.1">200</text>
<text x="60.9" y="112.9" transform="rotate(-90 60.9 112.9)">300</text>
<text x="101.9" y="112.9" transform="rotate(-90 101.9 112.9)">300</text>
<text x="37.8" y="132" transform="rotate(-90 37.8 132)">FOH=2200</text>
<text x="32.7" y="132.1" transform="rotate(-90 32.7 132.1)">WOH=2210</text>
<text x="42.3" y="133.1" transform="rotate(-90 42.3 133.1)">SOH=2152</text>
<text x="65.4" y="145.2" transform="rotate(-90 65.4 145.2)">1350</text>
<text x="69.9" y="151" transform="rotate(-90 69.9 151)">1050</text>
<text x="115.7" y="165.8">FFL</text>
<text x="156.4" y="165.7">TITLE</text>
<text x="39.8" y="171.7">25MM</text>
<text x="86.1" y="173.2">5MM FLOOR</text>
<text x="38.9" y="174.3">BELOW</text>
<text x="40.8" y="176.9">FFL</text>
<text x="86" y="175.8">CLEARANCE</text>
</g>
<text font-size="2" x="162.7" y="196.7">ALL DIMENSION ARE IN mm</text>
<g font-size="1.9">
<text x="191.6" y="180.4">12.05.2020</text>
<text x="191.6" y="184.2">12.05.2020</text>
</g>
</svg>
